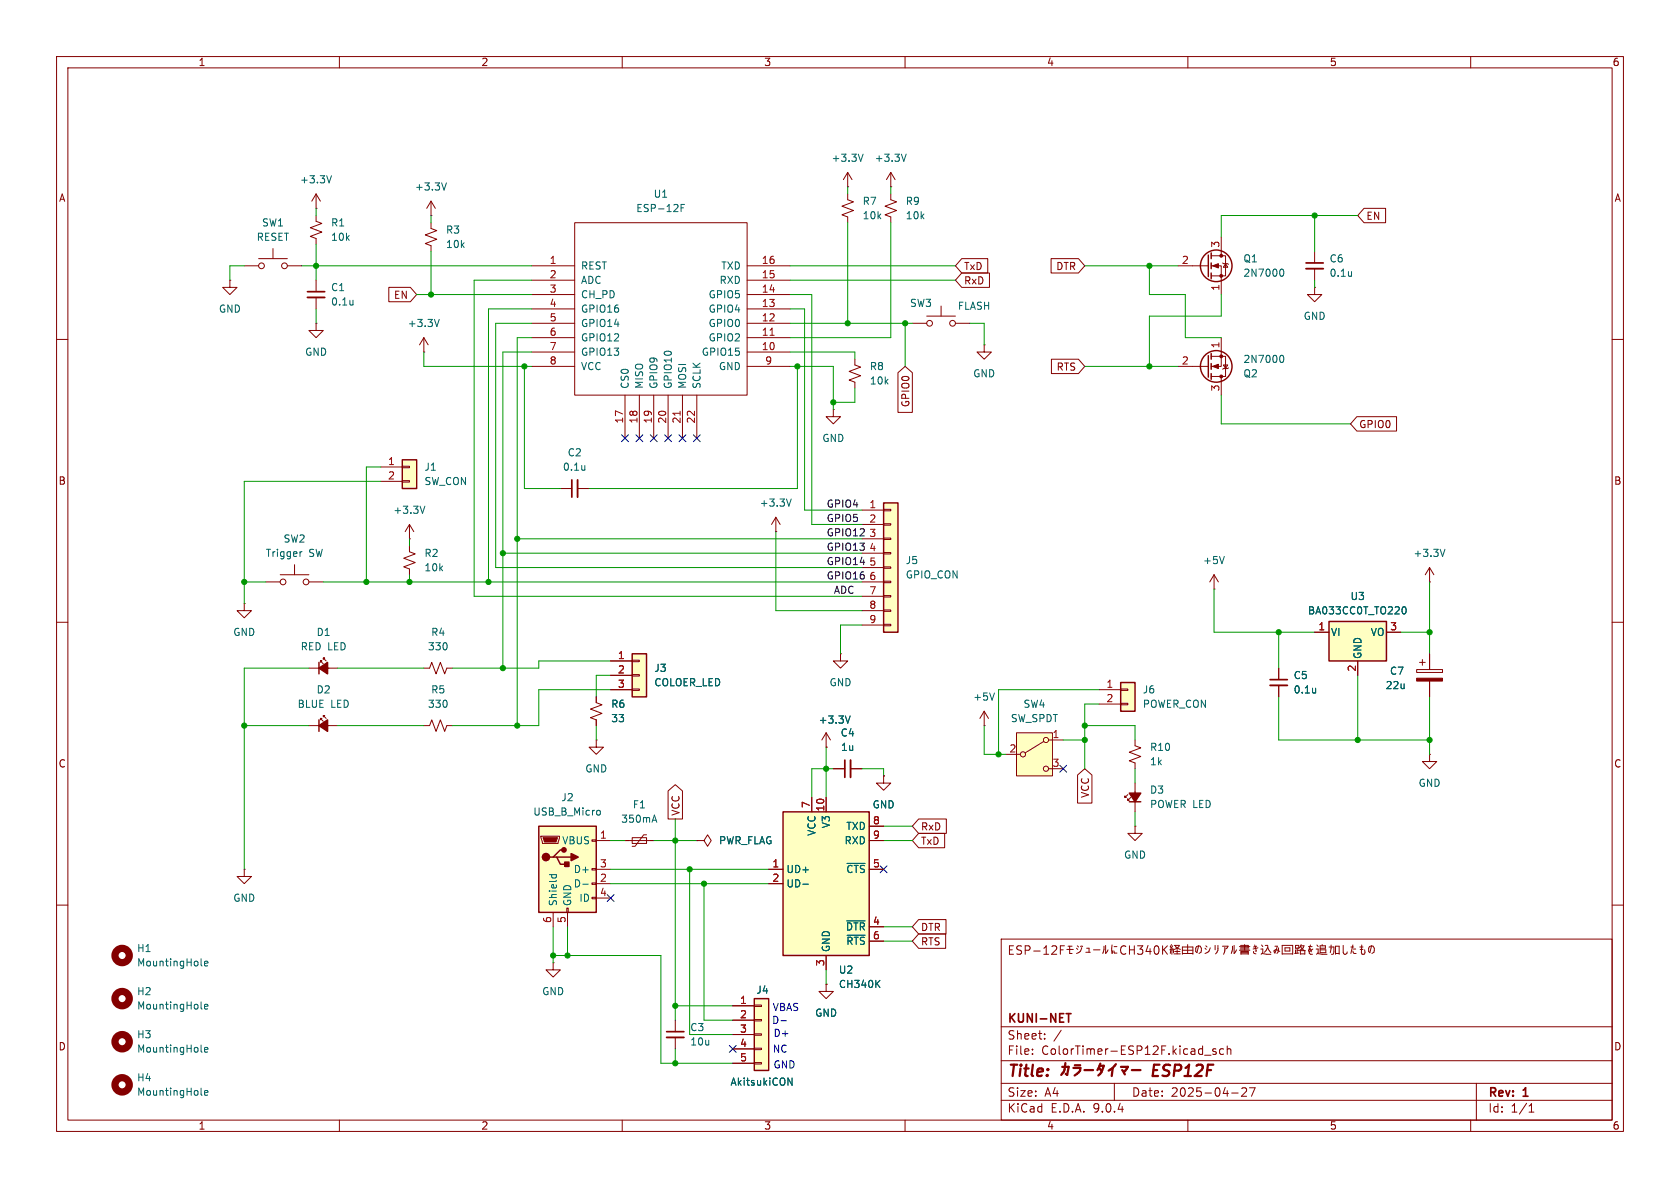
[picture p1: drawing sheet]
<svg xmlns="http://www.w3.org/2000/svg" width="297mm" height="210mm" viewBox="0 0 297 210" stroke-linecap="round" stroke-linejoin="round" font-family="sans-serif">
<g fill="none" stroke="#840000" stroke-width=".18">
<path d="M10 10h277v190h-277zM12 12h273v186h-273zM60 10v2M110 10v2M160 10v2M210 10v2M260 10v2M232.4 44.5v2M232.4 47.5v2M10 60h2M285 60h2M10 110h2"/>
<path d="M74.9 118.1h1l.4-1 .8 2 .8-2 .7 2 .4-1h1M285 110h2M10 160h2M177 166h108v32h-108zM178.5 167.9h.5M179.2 167.2h-.7v1.5h.7M180.6 167.3l-.6-.1-.2 .1v.5l.7 .3 .1 .3-.3 .3-.6-.1M181.2 168l.8-.1 .1-.2-.1-.4-.2-.1h-.6v1.5M182.7 168.1h1.2M184.5 168.7h.9M184.5 167.6l.5-.4v1.5M186 167.3l.5-.1 .2 .1 .1 .3-.9 1.1h.9"/>
<path d="M187.5 167.9h.5M188.2 167.2h-.7v1.5M188.6 167.8h1.1M188.8 167.3h.7M189.1 167.3v1.3h.4M190.3 167.6l.2 .2M190.5 167.2l.2 .2M191 167.3l.2 .1M191.2 167.2l.2 .1M191.2 167.6a1.14 1.14 0 0 1-.9 1M192 168.3h.7M192.1 167.6h.4v.7"/>
<path d="M193.3 167.9h1.2M195.2 167.3v.5l-.2 .8M195.5 167.1v1.5l.4-.7M196.6 167.1v1.5l.1-.5M197 167.3h.5M197 168.1v.4h.5M199 167.3a.6 .6 0 0 0-.7 0 .6 .6 0 0 0-.2 .8 .56 .56 0 0 0 .3 .5 .56 .56 0 0 0 .6 0M199.7 167.9h.8M199.7 167.2v1.5M200.5 167.2v1.5M201.1 167.2h.9l-.5 .6 .5 .1v.7l-.3 .1h-.4l-.2-.1M203 167.1l-.4 1.1h.9"/>
<path d="M203.3 167.7v1M204.2 167.3l.2-.1a.81 .81 0 0 1 .6 .6 .81 .81 0 0 1-.3 .8l-.2 .1a.81 .81 0 0 1-.3-1.4zM205.5 167.2v1.5M205.7 167.8l.7 .9M206.4 167.2l-.9 .9M206.8 167.9h.7M206.9 167.3l.2 .3M207 168.1l-.1 .5M207.1 167l-.2 .4M207.2 167.8v.9M207.3 167.2l-.4 .7M207.3 167.6l.2 .4"/>
<path d="M207.5 168.1v.3M207.5 168.6h1.2M207.6 167.1h.9M207.7 168.2h.9M207.7 167.1l.2 .3 .8 .4M208.1 167.8v.8M208.5 167.3l-.4 .3-.5 .2M209 168h1.9M209 168.6h1.9M209 168.7v-1.3h1.9v1.3M210 167v1.6M211.9 167.3l-.3 1.1-.2-.2v-.6l.1-.3 .4-.1 .3 .1a.79 .79 0 0 1-.2 1.3"/>
<path d="M213 167.6l.2 .2M213.2 167.2l.2 .2M214 167.6a1.14 1.14 0 0 1-1 1M214.8 167.1v.8M215.3 167.1v.9l-.4 .6M216.1 167.3h1l-.4 .5M216.5 167.5v.6l-.2 .6M217.9 167.3v.5l-.2 .8M218.2 167.1v1.5l.4-.7M219.1 168h1.9M219.1 167.3h1.9M219.2 167.8h1.6"/>
<path d="M219.3 167.1h1.4v.5h-1.4M219.4 168.7v-.5h1.3v.5M219.4 168.6h1.3M219.4 168.4h1.3M220 167v1M221.6 168.2v.2l.4 .2M221.8 167.1l.3 1h-.2M222.2 167.3l-.6 .1M222.4 167.6l-.9 .2M222.9 167.8h.3v.6l-.2 .3M223 167.1l.2 .2M223.1 168.6l1.6 .1"/>
<path d="M223.7 167.1h.4l.1 .6 .5 .7M224.1 167.5l-.6 .8M225.4 167.3h.4l-.4 1.2-.2-.4 .3-.2h.2l.5 .3M226 167.6v.7l-.3 .3M226.7 168.6h1.8M226.7 168.7v-1.6h1.8v1.6M227.2 167.6h.8v.5h-.8zM229 167.1h.6v.5h-.6zM229 167.9v.7M229.3 168h.3M229.3 167.6v.9M229.6 168.5l-.7 .1"/>
<path d="M229.9 168.6h.8M229.9 168.7v-.6h.8v.6M230 167.2h.5l-.1 .4-.8 .5M230 167.3v.3l.5 .4 .2 .1M230 167l-.3 .6M231.3 167.3h.7M231.7 167.1l-.4 1 .3-.4 .2 .6M232.1 167.8l-.6 .5v.2l.2 .2h.3M232.7 167.8h.3v.6l-.3 .3M232.8 167.1l.2 .2M232.9 168.6l1.7 .1M233.4 167.6h.9v-.4h-.9v1.2h1v-.5h-1"/>
<path d="M233.7 167v.2M235 167.4h.8l-.1 1.2M235.3 167.1l-.1 1.3M235.4 168.7h.3M236.1 168.7v-1.4h.6v1.4M236.1 168.6h.6M237.5 167.1v1.5l.4 .1 .2-.1 .1-.3M238.8 167.4h.5M239.2 168.1l.2 .5h.3M239.2 167.1l-.4 1.5M239.2 167.8h.5M240.4 167.4h.6"/>
<path d="M240.5 167.8h.5M240.7 167.1v1.5h.5v-.7M242.5 167.3l-.3 1.1-.2-.2v-.6l.1-.3 .4-.1 .2 .1a.79 .79 0 0 1-.2 1.3M285 160h2M60 198v2M110 198v2M160 198v2M177 194.5h108M177 191.5h108M177 187.5h108M177 181.5h108M182.5 186.3v.1"/>
<path d="M182.5 185.5v.1M184.7 183.6v.1M184.7 182.8v.1M187.6 182.1l-1.3 2M197 191.5v3M210 198v2M213 186.5h1.1M215 185.5l-.4-.1-.2 .2 .1 .2 .5 .2v.3h-.6M216.3 185.5l-.4-.1-.3 .3v.4l.1 .2h.6M217 185.5l.2-.1 .3 .1 .1 .9M217 184.9v1.5M217.7 193.2h1.2"/>
<path d="M219.5 192.4l.6-.1 .2 .1 .1 .3-.9 1.1h.9M220.9 192.3h1l-.7 1.5M260 198v2M261 191.5v6.5M270.3 196.6h.9M270.3 195.5l.4-.4v1.5"/>
</g>
<path d="M230.9 46.5h3M188.5 179.2h.8M188.9 179.2v1.5" fill="none" stroke="#840000" stroke-width=".3"/>
<path d="M230.9 47.5h3" fill="none" stroke="#840000" stroke-width=".33"/>
<path d="M238.9 48v.8M238.9 48.7v.1" fill="none" stroke="#006464" stroke-width=".18"/>
<path d="M133.3 176.5h2.6v12.7h-2.6z" fill="#ffffc2"/>
<g fill="none" stroke="#840000" stroke-width=".25">
<path d="M213.6 45.1v3.8M214.1 44.7v1M214.1 46.5v1M214.1 48.3v1M56.4 117.1v2M199.6 141.7h2.1M133.3 176.5h2.6v12.7h-2.6z"/>
<circle cx="215" cy="47" r="2.79"/>
</g>
<g fill="none" stroke="#840000" stroke-width=".18">
<path d="M208.3 47h5.3M214.1 45.2h2.6v3.6h-2.6M214.1 47h1.8v5.1M215.9 41.9v3.3M216.2 46.5l.1 .1h.7l.2 .1M216.7 46.6l.3 .6h-.7zM54.6 118.1h5.1M56.6 117.1v-.3h.3h-.3l.5 .5M57.1 116.6v-.3h.3h-.3l.6 .5M226.1 118.1v2M200.7 130.8v1l1 .4-2.1 .8 2.1 .7-2.1 .8 1.1 .4v1M200.7 138.4v5.1"/>
<path d="M226.1 121.2v2M252.7 133.4v1.2h1.3l-1.3 1.3-1.2-1.3h1.2M252.7 133.4h.1M199.4 140.5l-.5 .5v-.3v.3h.2M199.9 141l-.5 .5v-.3v.3h.2M200.7 146.1v1.2h1.2l-1.2 1.3-1.3-1.3h1.3M200.7 146.1h.1M129.5 177.8h3.8M133.3 177.7h1.3v.2h-1.3zM146 174v1.3h1.3l-1.3 1.2-1.2-1.2h1.2M146 174h.1M129.5 180.3h3.8"/>
<path d="M129.5 182.9h3.8M129.5 185.4h3.8M129.5 188h3.8M133.3 180.2h1.3v.3h-1.3zM133.3 182.8h1.3v.2h-1.3zM133.3 185.3h1.3v.2h-1.3zM133.3 187.8h1.3v.3h-1.3z"/>
</g>
<path d="M226.4 47.6h.1a.68 .68 0 0 1 .5 .6 .68 .68 0 0 1-.5 .6h-.1M232.6 121.7v.8M232.6 122.4h-.1M139.3 190.6l.7 1.2v-1.2" fill="none" stroke="#006464" stroke-width=".18"/>
<g fill="#840000" stroke="#840000" stroke-width=".18">
<path d="M214.4 47l1-.4v.8z"/>
<circle cx="215.9" cy="45.2" r=".25"/>
<circle cx="215.9" cy="48.8" r=".25"/>
</g>
<g fill="#840000" stroke="#840000" stroke-width=".25">
<path d="M56.4 118.1l1.5-1v2z"/>
<path d="M199.6 140.2h2.1l-1 1.5z"/>
</g>
<path d="M224.5 120.1h3.1" fill="none" stroke="#840000" stroke-width=".3"/>
<path d="M224.5 121.2h3.1" fill="none" stroke="#840000" stroke-width=".33"/>
<path d="M198.1 120.7h2.6v5h-2.6z" fill="#ffffc2"/>
<path d="M198.1 120.7h2.6v5h-2.6z" fill="none" stroke="#840000" stroke-width=".25"/>
<g fill="none" stroke="#840000" stroke-width=".18">
<path d="M214.6 104.1h.1M214.6 101.6l-.7 1.3M214.6 101.6l.8 1.3M214.6 101.6v2.5M250.4 118.4h4.6v.5h-4.6zM251 117.1h1M251.5 116.6v1M252.7 102.9h.1M252.7 100.3v2.6M252.7 115.6v2.8M252.7 100.3l-.7 1.3M252.7 100.3l.8 1.3"/>
<path d="M194.3 121.9h3.8M194.3 124.5h3.8M198.1 121.8h1.3v.2h-1.3zM198.1 124.3h1.3v.3h-1.3zM252.7 120.4v2.8M119.4 180.3v2.1M119.4 183.4v2"/>
</g>
<path d="M216.4 98.4l-.4 1.2M255.5 97.1l-.5 1.3" fill="none" stroke="#006464" stroke-width=".18"/>
<path d="M250.4 119.9h4.6v.5h-4.6z" fill="#840000" stroke="#840000" stroke-width=".18"/>
<path d="M117.9 182.4h3" fill="none" stroke="#840000" stroke-width=".3"/>
<path d="M117.9 183.4h3" fill="none" stroke="#840000" stroke-width=".33"/>
<path d="M234.9 109.9h10.2v6.9h-10.2z" fill="#ffffc2"/>
<path d="M234.9 109.9h10.2v6.9h-10.2z" fill="none" stroke="#840000" stroke-width=".25"/>
<g fill="none" stroke="#840000" stroke-width=".18">
<path d="M161.3 57.2h2.5M163.8 55.9h5.1M166.4 54.1v1.8M168.9 57.2h2.5M232.4 111.8h2.5M240 116.8v2.6M245.1 111.8h2.5M110.5 148.6h5.1M111.8 148.1h2.5v1h-2.5zM114.3 147.6h-.5l-1.5 2h-.5"/>
<circle cx="164.3" cy="57.2" r=".51"/>
<circle cx="168.4" cy="57.2" r=".51"/>
</g>
<path d="M248 107.4l.2-.1a.68 .68 0 0 1 .4 .6 .68 .68 0 0 1-.4 .6l-.2-.1M115.4 145h.6M115.7 144.1l.4 1.3" fill="none" stroke="#006464" stroke-width=".18"/>
<path d="M95.2 146.1h10.2v15.2h-10.2z" fill="#ffffc2"/>
<path d="M95.2 146.1h10.2v15.2h-10.2zM97.8 151.5h.6l.7 1.3h1.2M98.4 151.5h2.6M99.7 150.2h-.6l-1.3 1.3h-.6" fill="none" stroke="#840000" stroke-width=".25"/>
<g fill="none" stroke="#840000" stroke-width=".18">
<path d="M174 61v1.2h1.3l-1.3 1.3-1.3-1.3h1.3M174 61h.1M95.6 147.8h3.3v.3l-.2 1h-2.8zM104.6 148.5h.8v.2h-.8zM104.6 153.5h.8v.3h-.8zM104.6 156.1h.8v.2h-.8zM104.6 158.6h.8v.3h-.8zM105.4 148.6h2.5M105.4 153.7h2.5M105.4 156.2h2.5M105.4 158.8h2.5M97.8 170.2v1.3h1.3l-1.3 1.2-1.3-1.2h1.3"/>
<path d="M97.8 170.2h.1M97.8 161.3v2.5M100.2 160.5h.3v.8h-.3zM100.3 161.3v2.5"/>
</g>
<path d="M96 148.1h2.6l-.3 .7h-2z" fill="#840000" stroke="#840000" stroke-width=".18"/>
<g fill="#840000" stroke="#840000" stroke-width=".25">
<path d="M99.8 152.4h.8v.8h-.8z"/>
<path d="M101 150.9l1.2 .6-1.2 .6z"/>
<circle cx="96.5" cy="151.5" r=".63"/>
<circle cx="99.7" cy="150.2" r=".38"/>
</g>
<path d="M97.1 154.6h1.3M97.6 154.6l-.1 .4M98.3 154.6l.1 .4M103 156.3h1M105.7 143.2l.3 .1 .1 .2v.5l-.4 .1" fill="none" stroke="#006464" stroke-width=".18"/>
<path d="M111.8 115.6h2.5v7.6h-2.5z" fill="#ffffc2"/>
<path d="M111.8 115.6h2.5v7.6h-2.5z" fill="none" stroke="#840000" stroke-width=".25"/>
<g fill="none" stroke="#840000" stroke-width=".18">
<path d="M76.2 39.4v1l1 .4-2 .7 2 .8-2 .8 1 .3v1.1M76.2 38.1h.1M76.2 35.6v2.5M76.2 35.6l-.8 1.2M76.2 35.6l.8 1.2M149.9 33h.1M149.9 34.3v1l1 .4-2.1 .7 2.1 .8-2.1 .8 1.1 .4v1M149.9 30.5l-.8 1.3M149.9 30.5l.7 1.3M149.9 30.5v2.5M157.5 33h.1M157.5 34.3v1l1 .4-2 .7 2 .8-2 .8 1 .4v1"/>
<path d="M157.5 30.5l-.8 1.3M157.5 30.5l.7 1.3M157.5 30.5v2.5M151.1 63.5v1l1 .4-2 .8 2 .7-2 .8 1 .4v1M107.9 116.8h3.9M107.9 119.4h3.9M111.8 116.7h1.2v.3h-1.2zM111.8 119.3h1.2v.2h-1.2zM105.4 130.8v1.3h1.3l-1.3 1.3-1.3-1.3h1.3M105.4 130.8h.1M105.4 123.2v1l1 .4-2 .7 2 .8-2 .8 1 .4v1M107.9 121.9h3.9"/>
<path d="M111.8 121.8h1.2v.2h-1.2z"/>
</g>
<path d="M78.9 32.3l-.4 1.3M152.6 27.2l-.4 1.3M160.2 27.2l-.4 1.3" fill="none" stroke="#006464" stroke-width=".18"/>
<path d="M156.2 88.9h2.5v22.9h-2.5z" fill="#ffffc2"/>
<g fill="none" stroke="#840000" stroke-width=".25">
<path d="M213.6 62.9v3.8M214.1 62.5v1M214.1 64.3v1M214.1 66v1.1M156.2 88.9h2.5v22.9h-2.5z"/>
<circle cx="215" cy="64.8" r="2.79"/>
</g>
<g fill="none" stroke="#840000" stroke-width=".18">
<path d="M55.9 36.8h.1M55.9 38.1v1l1 .4-2 .8 2 .7-2 .8 1 .4v1M55.9 34.3v2.5M55.9 34.3l-.8 1.3M55.9 34.3l.7 1.3M40.6 49.5v1.3h1.3l-1.3 1.3-1.2-1.3h1.2M40.6 49.5h.1M43.2 47h2.5M45.7 45.7h5.1M48.3 43.9v1.8M50.8 47h2.5M55.9 57.2v1.2h1.2l-1.2 1.3-1.3-1.3h1.3"/>
<path d="M55.9 57.2h.1M55.9 49.5v2.1M55.9 52.6v2M74.9 59.7l-.7 1.3M74.9 59.7l.8 1.3M74.9 59.7v2.5M215.9 59.7v5.1h-1.8M74.9 62.2h.1M147.3 72.4v1.3h1.3l-1.3 1.2-1.3-1.2h1.3M147.3 72.4h.1M208.3 64.8h5.3M214.1 63h2.6v3.5h-2.6"/>
<path d="M215.9 66.5v3.4M216.3 64.5h.7l-.3 .7zM217.2 65l-.2 .2h-.7l-.1 .1M137.2 94h.1M137.2 91.4l-.8 1.3M137.2 91.4l.7 1.3M137.2 91.4v2.6M152.4 90.2h3.8M152.4 92.7h3.8M152.4 95.3h3.8M152.4 97.8h3.8M156.2 90h1.3v.3h-1.3z"/>
<path d="M156.2 92.6h1.3v.2h-1.3zM156.2 95.1h1.3v.3h-1.3zM156.2 97.7h1.3v.2h-1.3zM148.6 115.6v1.2h1.3l-1.3 1.3-1.3-1.3h1.3M148.6 115.6h.1M152.4 100.3h3.8M152.4 102.9h3.8M152.4 105.4h3.8M152.4 108h3.8M152.4 110.5h3.8M156.2 100.2h1.3v.3h-1.3zM156.2 102.7h1.3v.3h-1.3z"/>
<path d="M156.2 105.3h1.3v.2h-1.3zM156.2 107.8h1.3v.3h-1.3zM156.2 110.4h1.3v.2h-1.3zM146 132.1h.1M146 129.5l-.7 1.3M146 129.5l.8 1.3M146 129.5v2.6M147.3 135.9h2.1M150.4 135.9h2M156.2 137.2v1.2h1.3l-1.3 1.3-1.3-1.3h1.3M156.2 137.2h.1M174 128.3h.1"/>
<path d="M174 125.7l-.8 1.3M174 125.7l.8 1.3M174 125.7v2.6M123.2 148.6h1.3l.6-1 .6 1-.6 1-.6-1M123.2 148.6h.1"/>
<circle cx="46.2" cy="47" r=".51"/>
<circle cx="50.3" cy="47" r=".51"/>
</g>
<path d="M58.6 31.1l-.4 1.2M62.4 53.1v.8M62.4 53.8l-.1 .1M77.7 56.5l-.5 1.2M226.4 62.9l.1-.1a.68 .68 0 0 1 .5 .6 .68 .68 0 0 1-.5 .7l-.1-.1M139.9 88.2l-.4 1.3M150.3 126.6l-.4 1.2M175.8 122.5l-.4 1.3" fill="none" stroke="#006464" stroke-width=".18"/>
<path d="M54.4 51.6h3M149.4 134.4v3" fill="none" stroke="#840000" stroke-width=".3"/>
<path d="M54.4 52.6h3M150.4 134.4v3" fill="none" stroke="#840000" stroke-width=".33"/>
<g fill="#840000" stroke="#840000" stroke-width=".18">
<path d="M214.4 64.8l1-.4v.8z"/>
<circle cx="215.9" cy="66.5" r=".25"/>
<circle cx="215.9" cy="63" r=".25"/>
</g>
<path d="M179.7 129.5h6.4v7.7h-6.4z" fill="#ffffc2"/>
<g fill="none" stroke="#840000" stroke-width=".18">
<path d="M177.8 133.4h2.5M179.7 129.5h6.4v7.7h-6.4zM184.5 131.1l-3.3 2M185.4 130.8h2.6M185.4 135.9h2.6"/>
<circle cx="180.8" cy="133.4" r=".46"/>
<circle cx="184.9" cy="130.8" r=".46"/>
<circle cx="184.9" cy="135.9" r=".46"/>
</g>
<path d="M138.4 143.5h15.3v25.4h-15.3z" fill="#ffffc2"/>
<path d="M138.4 143.5h15.3v25.4h-15.3z" fill="none" stroke="#840000" stroke-width=".25"/>
<g fill="none" stroke="#840000" stroke-width=".18">
<path d="M101.6 39.4h30.5v30.5h-30.5zM94 47h7.6M94 49.5h7.6M94 52.1h7.6M94 54.6h7.6M94 57.2h7.6M94 59.7h7.6M132.1 47h7.6M132.1 49.5h7.6M132.1 52.1h7.6M132.1 54.6h7.6M132.1 57.2h7.6"/>
<path d="M132.1 59.7h7.6M232.4 50.8v1.3h1.3l-1.3 1.2-1.3-1.2h1.3M232.4 50.8h.1M94 62.2h7.6M94 64.8h7.6M110.5 69.9v7.6M113 69.9v7.6M115.6 69.9v7.6M118.1 69.9v7.6M120.6 69.9v7.6M123.2 69.9v7.6M132.1 62.2h7.6"/>
<path d="M132.1 64.8h7.6M72.4 96.5v1l1 .4-2 .8 2 .7-2 .8 1 .4v1M43.2 153.7v1.2h1.2l-1.2 1.3-1.3-1.3h1.3M43.2 153.7h.1M135.9 153.7h2.5M135.9 156.2h2.5M143.5 141v2.5M146 141v2.5M153.7 153.7h2.5M153.7 146.1h2.5M153.7 148.6h2.5M146 168.9v2.6"/>
<path d="M153.7 163.8h2.5M153.7 166.4h2.5"/>
</g>
<g fill="none" stroke="#006464" stroke-width=".18">
<path d="M120.4 36.7h.4M121 36.1h-.6v1.3M141.9 156.3h1M149.7 152.6h3.2M35.5 170.6l.2 .2M35.5 178.2l.2 .2M36.2 170.3l.6-.1-.1-.2-.4-.1-.1 .2v.6h.5M36.2 178l.6-.2-.1-.2-.4-.1-.1 .2v.6h.5M149.7 162.8h3.2M149.7 165.3h3.2M155 173.8l.6 .8M155.6 173.3l-.8 .7"/>
<path d="M35.5 185.8l.2 .2M35.5 193.4l.2 .2M36.2 185.6l.6-.1-.1-.3h-.4l-.1 .1v.6h.5M36.2 193.2l.6-.1-.1-.3h-.4l-.1 .2v.6h.5"/>
</g>
<g fill="none" stroke="#840000" stroke-width="1.3">
<circle cx="21.6" cy="168.9" r="1.27"/>
<circle cx="21.6" cy="176.5" r="1.27"/>
<circle cx="21.6" cy="191.8" r="1.27"/>
<circle cx="21.6" cy="184.1" r="1.27"/>
</g>
<path d="M136.1 59.3h.8M120.2 72.7v.7" fill="none" stroke="#a90000" stroke-width=".18"/>
<path d="M71.1 81.3h2.6v5.1h-2.6z" fill="#ffffc2"/>
<path d="M71.1 81.3h2.6v5.1h-2.6zM56.4 127.3v2" fill="none" stroke="#840000" stroke-width=".25"/>
<g fill="none" stroke="#840000" stroke-width=".18">
<path d="M241.1 36.8h3.9v2.6h-3.9l-1.1-1.3zM68.7 50.8h3.8l1.2 1.3-1.2 1.2h-3.8zM170 45.7h4.6v2.6h-4.6l-1.1-1.3zM170 48.3h4.9v2.5h-4.9l-1.1-1.3zM185.8 45.7h4.9l1.1 1.3-1.1 1.3h-4.9zM158.7 65.9l1.3-1.1 1.3 1.1v7h-2.6zM185.9 63.5h4.8l1.1 1.3-1.1 1.2h-4.8zM239.9 73.7h7v2.5h-7l-1.1-1.3zM52.1 99.8v1.8M67.3 82.6h3.8M67.3 85.1h3.8M71.1 82.4h1.3v.3h-1.3z"/>
<path d="M71.1 85h1.3v.2h-1.3zM72.4 95.3h.1M72.4 92.7l-.8 1.3M72.4 92.7l.8 1.3M72.4 92.7v2.6M99.1 86.4h2M102.1 86.4h2M43.2 106.7v1.3h1.2l-1.2 1.2-1.3-1.2h1.3M43.2 106.7h.1M47 102.9h2.5M49.5 101.6h5.1M54.6 102.9h2.5"/>
<path d="M107.9 116.8h3.9M107.9 119.4h3.9M226.1 118.1v2M232.4 111.8h2.5M240 116.8v2.6M245.1 111.8h2.5M252.7 115.6v2.8M54.6 128.3h5.1M56.6 127.3v-.3h.3h-.3l.5 .5M57.1 126.7v-.2h.3h-.3l.6 .5M74.9 128.3h1l.4-1 .8 2 .8-2 .7 2 .4-1h1M105.4 123.2v1"/>
<path d="M105.4 127.3v1M107.9 121.9h3.9M118.1 139.8l1.3-1.1 1.3 1.1v5h-2.6zM146 132.1h.1M147.3 135.9h2.1M150.4 135.9h2M156.2 137.2h.1M190.5 137l1.3-1.1 1.2 1.1v5h-2.5zM226.1 121.2v2M252.7 120.4v2.8M123.2 148.6h.1M135.9 153.7h2.5"/>
<path d="M135.9 156.2h2.5M143.5 141v2.5M146 141v2.5M153.7 153.7h2.5M153.7 146.1h2.5M153.7 148.6h2.5M162.4 147.3h4.6v2.6h-4.6l-1.1-1.3zM162.4 144.8h4.9v2.5h-4.9l-1.1-1.2zM129.5 177.8h3.8M146 174h.1M146 168.9v2.6M153.7 163.8h2.5"/>
<path d="M153.7 166.4h2.5M162.4 162.6h4.8v2.5h-4.8l-1.1-1.3zM162.4 165.1h4.8v2.5h-4.8l-1.1-1.2zM129.5 180.3h3.8M129.5 182.9h3.8M129.5 185.4h3.8M129.5 188h3.8"/>
<circle cx="50" cy="102.9" r=".51"/>
<circle cx="54.1" cy="102.9" r=".51"/>
</g>
<g fill="none" stroke="#006464" stroke-width=".18">
<path d="M53.4 97.5l-.3 .1M75.1 89.5l-.4 1.2M103.4 82.3v.8M103.4 83l-.1 .1M248 107.4l.2-.1a.68 .68 0 0 1 .4 .6 .68 .68 0 0 1-.4 .6l-.2-.1M150.3 126.6l-.4 1.2M232.6 121.7v.8M232.6 122.4h-.1M141.9 156.3h1M149.7 152.6h3.2M149.7 162.8h3.2M149.7 165.3h3.2"/>
<path d="M155 173.8l.6 .8M155.6 173.3l-.8 .7M139.3 190.6l.7 1.2v-1.2"/>
</g>
<path d="M101.1 84.8v3.1" fill="none" stroke="#840000" stroke-width=".3"/>
<path d="M102.1 84.8v3.1" fill="none" stroke="#840000" stroke-width=".33"/>
<path d="M56.4 128.3l1.5-1v2z" fill="#840000" stroke="#840000" stroke-width=".25"/>
<g fill="none" stroke="#009600" stroke-width=".18">
<path d="M55.9 36.8v1.3M76.2 38.1v1.3M149.9 33v1.3M149.9 39.4v17.8M157.5 39.4v20.3h-17.8M157.5 33v1.3M232.4 38.1v6.4M240 38.1h-24.1v3.8M43.2 47h-2.6v2.5M53.3 47h40.7M55.9 43.2v6.3M55.9 54.6v2.6"/>
<path d="M73.7 52.1h20.3M76.2 44.5v7.6M94 57.2h-6.4v43.1h64.8M94 49.5h-10.2v55.9h68.6M94 54.6h-7.6v48.3M94 59.7h-2.6v68.6M139.7 52.1h3.8v40.6h8.9M139.7 49.5h29.2M139.7 54.6h2.5v35.6h10.2M139.7 57.2h21.6M139.7 47h29.2M160 57.2v7.6"/>
<path d="M171.4 57.2h2.6v3.8M191.8 47h16.5M203.2 47v5.1h6.3v7.6h6.4M215.9 52.1v3.8h-12.7v8.9M232.4 49.5v1.3M74.9 62.2v2.6h19.1M92.7 64.8v21.6h6.4M94 62.2h-5.1v55.9M139.7 62.2h11.4v1.3M139.7 64.8h7.6v7.6M141 64.8v21.6h-36.9M151.1 68.6v2.5h-3.8"/>
<path d="M191.8 64.8h16.5M215.9 69.9v5h22.9M67.3 85.1h-24.1v21.6M67.3 82.6h-2.5v20.3M72.4 95.3v1.2M88.9 97.8h63.5M91.4 95.3h61M137.2 94v14h15.2M43.2 102.9h3.8M54.6 118.1h-11.4v35.6M57.1 102.9h95.3M59.7 118.1h15.2"/>
<path d="M72.4 101.6v1.3M107.9 116.8h-12.7v1.3h-15.2M107.9 119.4h-2.5v3.8M152.4 110.5h-3.8v5.1M214.6 104.1v7.7h17.8M226.1 111.8v6.3M240 119.4v11.4M247.6 111.8h5.1M252.7 102.9v12.7M43.2 128.3h11.4M59.7 128.3h15.2M105.4 128.3v2.5"/>
<path d="M107.9 121.9h-12.7v6.4h-15.2M146 132.1v8.9M147.3 135.9h-3.8v5.1M152.4 135.9h3.8v1.3M174 128.3v5.1h3.8M188 130.8h3.8M191.8 128.3h8.9v2.5M194.3 121.9h-17.8v11.5M194.3 124.5h-2.5v11.4M200.7 135.9v2.5M226.1 123.2v7.6h26.6M252.7 123.2v10.2"/>
<path d="M107.9 153.7h28M107.9 148.6h2.6M107.9 156.2h28M115.6 148.6h7.6M119.4 144.8v35.5M121.9 153.7v29.2h7.6M124.5 156.2v24.1h5M156.2 146.1h5.1M156.2 148.6h5.1M200.7 143.5v2.6M97.8 168.9h19v19.1h12.7M97.8 163.8v6.4"/>
<path d="M100.3 163.8v5.1M119.4 177.8h10.1M146 171.5v2.5M156.2 163.8h5.1M156.2 166.4h5.1M119.4 185.4v2.6"/>
</g>
<g fill="none" stroke="#000084" stroke-width=".18">
<path d="M109.9 76.9l1.2 1.2M111.1 76.9l-1.2 1.2M112.4 76.9l1.2 1.2M113.6 76.9l-1.2 1.2M115 76.9l1.2 1.2M116.2 76.9l-1.2 1.2M117.5 76.9l1.2 1.2M118.7 76.9l-1.2 1.2M120 76.9l1.3 1.2M121.3 76.9l-1.3 1.2M122.6 76.9l1.2 1.2M123.8 76.9l-1.2 1.2"/>
<path d="M187.4 135.3l1.2 1.2M188.6 135.3l-1.2 1.2M107.3 158.1l1.3 1.3M108.6 158.1l-1.3 1.3M155.6 153.1l1.2 1.2M156.8 153.1l-1.2 1.2M128.9 184.8l1.2 1.2M130.1 184.8l-1.2 1.2"/>
</g>
<path d="M138.1 180.4h.9" fill="none" stroke="#0000c2" stroke-width=".18"/>
<g fill="#009600" stroke="#009600" stroke-width=".18">
<circle cx="124.5" cy="156.2" r=".46"/>
<circle cx="119.4" cy="188" r=".46"/>
<circle cx="121.9" cy="153.7" r=".46"/>
<circle cx="119.4" cy="148.6" r=".46"/>
<circle cx="55.9" cy="47" r=".46"/>
<circle cx="76.2" cy="52.1" r=".46"/>
<circle cx="86.4" cy="102.9" r=".46"/>
<circle cx="88.9" cy="97.8" r=".46"/>
<circle cx="88.9" cy="118.1" r=".46"/>
<circle cx="91.4" cy="128.3" r=".46"/>
<circle cx="72.4" cy="102.9" r=".46"/>
<circle cx="43.2" cy="128.3" r=".46"/>
<circle cx="64.8" cy="102.9" r=".46"/>
<circle cx="43.2" cy="102.9" r=".46"/>
<circle cx="92.7" cy="64.8" r=".46"/>
<circle cx="91.4" cy="95.3" r=".46"/>
<circle cx="100.3" cy="168.9" r=".46"/>
<circle cx="119.4" cy="177.8" r=".46"/>
<circle cx="97.8" cy="168.9" r=".46"/>
<circle cx="176.5" cy="133.4" r=".46"/>
<circle cx="146" cy="135.9" r=".46"/>
<circle cx="160" cy="57.2" r=".46"/>
<circle cx="147.3" cy="71.1" r=".46"/>
<circle cx="141" cy="64.8" r=".46"/>
<circle cx="149.9" cy="57.2" r=".46"/>
<circle cx="252.7" cy="111.8" r=".46"/>
<circle cx="226.1" cy="111.8" r=".46"/>
<circle cx="191.8" cy="128.3" r=".46"/>
<circle cx="191.8" cy="130.8" r=".46"/>
<circle cx="240" cy="130.8" r=".46"/>
<circle cx="252.7" cy="130.8" r=".46"/>
<circle cx="203.2" cy="64.8" r=".46"/>
<circle cx="203.2" cy="47" r=".46"/>
<circle cx="232.4" cy="38.1" r=".46"/>
</g>
<g font-size="2.8" fill="#840000">
<text x="178" y="190.9">Title:</text>
<text x="187.7" y="190.9">þÿ0«0é0ü0¿0¤0Þ0ü</text>
<text x="204.6" y="190.9">ESP12F</text>
</g>
<g font-size="2.1" fill="#840000">
<text x="178" y="184">Sheet:</text>
<text x="178" y="181.2">KUNI-NET</text>
<text x="178" y="186.7">File:</text>
<text x="184.1" y="186.7">ColorTimer-ESP12F.kicad_sch</text>
<text x="178" y="196.9">KiCad</text>
<text x="178" y="194.1">Size:</text>
<text x="184.7" y="194.1">A4</text>
<text x="185.7" y="196.9">E.D.A.</text>
<text x="193.3" y="196.9">9.0.4</text>
<text x="200" y="194.1">Date:</text>
<text x="207" y="194.1">2025-04-27</text>
<text x="263" y="194.3">Rev:</text>
<text x="263" y="196.9">Id:</text>
<text x="267.1" y="196.9">1/1</text>
<text x="269.4" y="194.3">1</text>
</g>
<g font-size="1.8" fill="#840000">
<text x="35" y="11.9">1</text>
<text x="85" y="11.9">2</text>
<text x="135" y="11.9">3</text>
<text x="185" y="11.9">4</text>
<text x="235" y="11.9">5</text>
<text x="285" y="11.9">6</text>
<text x="10.3" y="35.9">A</text>
<text x="285.3" y="35.9">A</text>
<text x="241.5" y="39.1">EN</text>
<text x="170.3" y="47.9">TxD</text>
<text x="186.6" y="47.9">DTR</text>
<text x="69.5" y="53">EN</text>
<text x="170.3" y="50.5">RxD</text>
<text x="186.7" y="65.7">RTS</text>
<text x="161" y="72.1" transform="rotate(-90 161 72.1)">GPIO0</text>
<text x="240.2" y="75.9">GPIO0</text>
<text x="10.3" y="85.9">B</text>
<text x="285.3" y="85.9">B</text>
<text x="10.3" y="135.9">C</text>
<text x="285.3" y="135.9">C</text>
<text x="192.7" y="141.2" transform="rotate(-90 192.7 141.2)">VCC</text>
<text x="120.3" y="144.3" transform="rotate(-90 120.3 144.3)">VCC</text>
<text x="162.7" y="149.5">TxD</text>
<text x="162.7" y="147">RxD</text>
<text x="162.7" y="164.8">DTR</text>
<text x="162.7" y="167.3">RTS</text>
<text x="10.3" y="185.9">D</text>
<text x="285.3" y="185.9">D</text>
<text x="35" y="199.9">1</text>
<text x="85" y="199.9">2</text>
<text x="135" y="199.9">3</text>
<text x="185" y="199.9">4</text>
<text x="235" y="199.9">5</text>
<text x="285" y="199.9">6</text>
</g>
<g font-size="1.8" fill="#006464">
<text x="146.9" y="28.8">+3.3V</text>
<text x="154.5" y="28.8">+3.3V</text>
<text x="52.9" y="32.6">+3.3V</text>
<text x="73.3" y="33.9">+3.3V</text>
<text x="115.5" y="35.2">U1</text>
<text x="46.2" y="40.2">SW1</text>
<text x="58.4" y="40.2">R1</text>
<text x="78.7" y="41.5">R3</text>
<text x="112.4" y="37.7">ESP-12F</text>
<text x="152.4" y="36.4">R7</text>
<text x="152.4" y="39">10k</text>
<text x="160" y="36.4">R9</text>
<text x="160" y="39">10k</text>
<text x="45.3" y="42.8">RESET</text>
<text x="58.4" y="42.8">10k</text>
<text x="78.7" y="44">10k</text>
<text x="102.6" y="47.9">REST</text>
<text x="127.4" y="47.9">TXD</text>
<text x="219.7" y="46.6">Q1</text>
<text x="235" y="46.6">C6</text>
<text x="58.4" y="51.7">C1</text>
<text x="102.6" y="50.4">ADC</text>
<text x="102.6" y="52.9">CH_PD</text>
<text x="125.2" y="52.9">GPIO5</text>
<text x="127.1" y="50.4">RXD</text>
<text x="219.7" y="49.1">2N7000</text>
<text x="235" y="49.1">0.1u</text>
<text x="38.6" y="55.5">GND</text>
<text x="58.4" y="54.2">0.1u</text>
<text x="72" y="58">+3.3V</text>
<text x="102.6" y="55.5">GPIO16</text>
<text x="102.6" y="58">GPIO14</text>
<text x="125.2" y="55.5">GPIO4</text>
<text x="125.2" y="58">GPIO0</text>
<text x="160.8" y="54.5">SW3</text>
<text x="169.2" y="55">FLASH</text>
<text x="230.4" y="56.7">GND</text>
<text x="53.8" y="63.1">GND</text>
<text x="102.6" y="60.6">GPIO12</text>
<text x="102.6" y="63.1">GPIO13</text>
<text x="102.6" y="65.6">VCC</text>
<text x="124" y="63.1">GPIO15</text>
<text x="125.2" y="60.6">GPIO2</text>
<text x="127" y="65.6">GND</text>
<text x="153.7" y="65.6">R8</text>
<text x="219.7" y="64.4">2N7000</text>
<text x="111.4" y="68.8" transform="rotate(-90 111.4 68.8)">CS0</text>
<text x="113.9" y="68.8" transform="rotate(-90 113.9 68.8)">MISO</text>
<text x="116.4" y="68.8" transform="rotate(-90 116.4 68.8)">GPIO9</text>
<text x="119" y="68.8" transform="rotate(-90 119 68.8)">GPIO10</text>
<text x="121.5" y="68.8" transform="rotate(-90 121.5 68.8)">MOSI</text>
<text x="124.1" y="68.8" transform="rotate(-90 124.1 68.8)">SCLK</text>
<text x="153.7" y="68.2">10k</text>
<text x="172" y="66.9">GND</text>
<text x="219.7" y="66.9">Q2</text>
<text x="74.9" y="83.4">J1</text>
<text x="99.4" y="83.4">0.1u</text>
<text x="100.3" y="80.9">C2</text>
<text x="145.3" y="78.3">GND</text>
<text x="74.9" y="86">SW_CON</text>
<text x="134.2" y="89.8">+3.3V</text>
<text x="69.4" y="91">+3.3V</text>
<text x="46.9" y="98.7">Trigger</text>
<text x="50" y="96.1">SW2</text>
<text x="54.6" y="98.7">SW</text>
<text x="74.9" y="98.7">R2</text>
<text x="74.9" y="101.2">10k</text>
<text x="160" y="99.9">J5</text>
<text x="212.6" y="99.9">+5V</text>
<text x="249.8" y="98.7">+3.3V</text>
<text x="160" y="102.5">GPIO_CON</text>
<text x="238.7" y="106.3">U3</text>
<text x="41.1" y="112.6">GND</text>
<text x="55.9" y="112.6">D1</text>
<text x="76.1" y="112.6">R4</text>
<text x="231.1" y="108.8">BA033CC0T_TO220</text>
<text x="235.2" y="112.6">VI</text>
<text x="242.2" y="112.6">VO</text>
<text x="53.1" y="115.2">RED LED</text>
<text x="75.6" y="115.2">330</text>
<text x="115.6" y="119">J3</text>
<text x="240.9" y="116.6" transform="rotate(-90 240.9 116.6)">GND</text>
<text x="245.6" y="119.5">C7</text>
<text x="52.5" y="125.3">BLUE</text>
<text x="55.9" y="122.8">D2</text>
<text x="58.5" y="125.3">LED</text>
<text x="75.6" y="125.3">330</text>
<text x="76.1" y="122.8">R5</text>
<text x="108" y="125.3">R6</text>
<text x="115.6" y="121.5">COLOER_LED</text>
<text x="146.6" y="121.5">GND</text>
<text x="172" y="124.1">+5V</text>
<text x="180.8" y="125.3">SW4</text>
<text x="201.9" y="122.8">J6</text>
<text x="201.9" y="125.3">POWER_CON</text>
<text x="228.6" y="120.2">C5</text>
<text x="228.6" y="122.8">0.1u</text>
<text x="244.9" y="122">22u</text>
<text x="108" y="127.9">33</text>
<text x="144.6" y="128.1">+3.3V</text>
<text x="148.5" y="130.4">C4</text>
<text x="178.6" y="127.9">SW_SPDT</text>
<text x="103.4" y="136.8">GND</text>
<text x="148.6" y="132.9">1u</text>
<text x="203.2" y="132.9">R10</text>
<text x="203.2" y="135.5">1k</text>
<text x="99.1" y="141.8">J2</text>
<text x="111.8" y="143.1">F1</text>
<text x="154.2" y="143.1">GND</text>
<text x="203.2" y="140.5">D3</text>
<text x="203.2" y="143">POWER LED</text>
<text x="250.7" y="139.3">GND</text>
<text x="94.2" y="144.4">USB_B_Micro</text>
<text x="99.3" y="149.5">VBUS</text>
<text x="109.7" y="145.6">350mA</text>
<text x="127" y="149.5">PWR_FLAG</text>
<text x="144.4" y="147.8" transform="rotate(-90 144.4 147.8)">VCC</text>
<text x="146.9" y="146.5" transform="rotate(-90 146.9 146.5)">V3</text>
<text x="149.2" y="149.5">RXD</text>
<text x="149.5" y="146.9">TXD</text>
<text x="101.3" y="154.5">D+</text>
<text x="138.9" y="154.5">UD+</text>
<text x="149.5" y="154.5">~{CTS}</text>
<text x="198.6" y="152">GND</text>
<text x="41.1" y="159.6">GND</text>
<text x="98.7" y="160.3" transform="rotate(-90 98.7 160.3)">Shield</text>
<text x="101.2" y="160.3" transform="rotate(-90 101.2 160.3)">GND</text>
<text x="101.3" y="157.1">D-</text>
<text x="102.3" y="159.6">ID</text>
<text x="138.9" y="157.1">UD-</text>
<text x="149.5" y="164.7">~{DTR}</text>
<text x="149.5" y="167.2">~{RTS}</text>
<text x="24.1" y="168.5">H1</text>
<text x="24.1" y="171">MountingHole</text>
<text x="146.9" y="168.4" transform="rotate(-90 146.9 168.4)">GND</text>
<text x="148.2" y="172.3">U2</text>
<text x="24.1" y="176.1">H2</text>
<text x="24.1" y="178.7">MountingHole</text>
<text x="95.8" y="176.1">GND</text>
<text x="133.6" y="175.9">J4</text>
<text x="144" y="179.9">GND</text>
<text x="148.2" y="174.9">CH340K</text>
<text x="24.1" y="183.7">H3</text>
<text x="121.9" y="182.5">C3</text>
<text x="121.9" y="185">10u</text>
<text x="24.1" y="186.3">MountingHole</text>
<text x="24.1" y="191.4">H4</text>
<text x="24.1" y="193.9">MountingHole</text>
<text x="129" y="192.1">AkitsukiCON</text>
</g>
<g font-size="1.8" fill="#a90000">
<text x="97.1" y="46.7">1</text>
<text x="134.6" y="46.7">16</text>
<text x="208.8" y="46.7">2</text>
<text x="215.6" y="43.9" transform="rotate(-90 215.6 43.9)">3</text>
<text x="97.1" y="49.3">2</text>
<text x="97.1" y="51.8">3</text>
<text x="134.6" y="49.3">15</text>
<text x="134.6" y="51.8">14</text>
<text x="215.6" y="51.5" transform="rotate(-90 215.6 51.5)">1</text>
<text x="97.1" y="54.4">4</text>
<text x="97.1" y="56.9">5</text>
<text x="97.1" y="59.4">6</text>
<text x="134.6" y="54.4">13</text>
<text x="134.6" y="56.9">12</text>
<text x="134.6" y="59.4">11</text>
<text x="97.1" y="62">7</text>
<text x="97.1" y="64.5">8</text>
<text x="134.6" y="62">10</text>
<text x="135.2" y="64.5">9</text>
<text x="208.8" y="64.5">2</text>
<text x="215.6" y="61.7" transform="rotate(-90 215.6 61.7)">1</text>
<text x="215.6" y="69.3" transform="rotate(-90 215.6 69.3)">3</text>
<text x="110.2" y="75" transform="rotate(-90 110.2 75)">17</text>
<text x="112.8" y="75" transform="rotate(-90 112.8 75)">18</text>
<text x="115.3" y="75" transform="rotate(-90 115.3 75)">19</text>
<text x="117.9" y="75" transform="rotate(-90 117.9 75)">20</text>
<text x="120.4" y="75" transform="rotate(-90 120.4 75)">21</text>
<text x="122.9" y="75" transform="rotate(-90 122.9 75)">22</text>
<text x="68.5" y="82.3">1</text>
<text x="68.5" y="84.8">2</text>
<text x="153.6" y="89.9">1</text>
<text x="153.6" y="92.5">2</text>
<text x="153.6" y="95">3</text>
<text x="153.6" y="97.5">4</text>
<text x="153.6" y="100.1">5</text>
<text x="153.6" y="102.6">6</text>
<text x="153.6" y="105.2">7</text>
<text x="153.6" y="107.7">8</text>
<text x="153.6" y="110.2">9</text>
<text x="233" y="111.5">1</text>
<text x="245.7" y="111.5">3</text>
<text x="109.1" y="116.6">1</text>
<text x="109.1" y="119.1">2</text>
<text x="239.8" y="118.8" transform="rotate(-90 239.8 118.8)">2</text>
<text x="109.1" y="121.7">3</text>
<text x="195.5" y="121.7">1</text>
<text x="195.5" y="124.2">2</text>
<text x="186" y="130.6">1</text>
<text x="178.4" y="133.1">2</text>
<text x="186" y="135.6">3</text>
<text x="143.3" y="142.9" transform="rotate(-90 143.3 142.9)">7</text>
<text x="145.8" y="143.6" transform="rotate(-90 145.8 143.6)">10</text>
<text x="106" y="148.3">1</text>
<text x="154.2" y="145.8">8</text>
<text x="154.2" y="148.3">9</text>
<text x="106" y="153.4">3</text>
<text x="106" y="156">2</text>
<text x="136.5" y="153.4">1</text>
<text x="136.5" y="156">2</text>
<text x="154.2" y="153.4">5</text>
<text x="106" y="158.5">4</text>
<text x="97.5" y="163.3" transform="rotate(-90 97.5 163.3)">6</text>
<text x="100.1" y="163.3" transform="rotate(-90 100.1 163.3)">5</text>
<text x="154.2" y="163.6">4</text>
<text x="154.2" y="166.1">6</text>
<text x="145.8" y="170.9" transform="rotate(-90 145.8 170.9)">3</text>
<text x="130.7" y="177.5">1</text>
<text x="130.7" y="180.1">2</text>
<text x="130.7" y="182.6">3</text>
<text x="130.7" y="185.2">4</text>
<text x="130.7" y="187.7">5</text>
</g>
<g font-size="1.8" fill="#0f0f0f">
<text x="146" y="89.8">GPIO4</text>
<text x="146" y="92.4">GPIO5</text>
<text x="146" y="94.9">GPIO12</text>
<text x="146" y="97.4">GPIO13</text>
<text x="146" y="100">GPIO14</text>
<text x="146" y="102.5">GPIO16</text>
<text x="147.3" y="105.1">ADC</text>
</g>
<g font-size="1.8" fill="#0000c2">
<text x="136.5" y="178.9">VBAS</text>
<text x="136.4" y="181.2">D-</text>
<text x="136.7" y="183.5">D+</text>
<text x="136.5" y="186.3">NC</text>
<text x="136.6" y="189.1">GND</text>
</g>
</svg>
